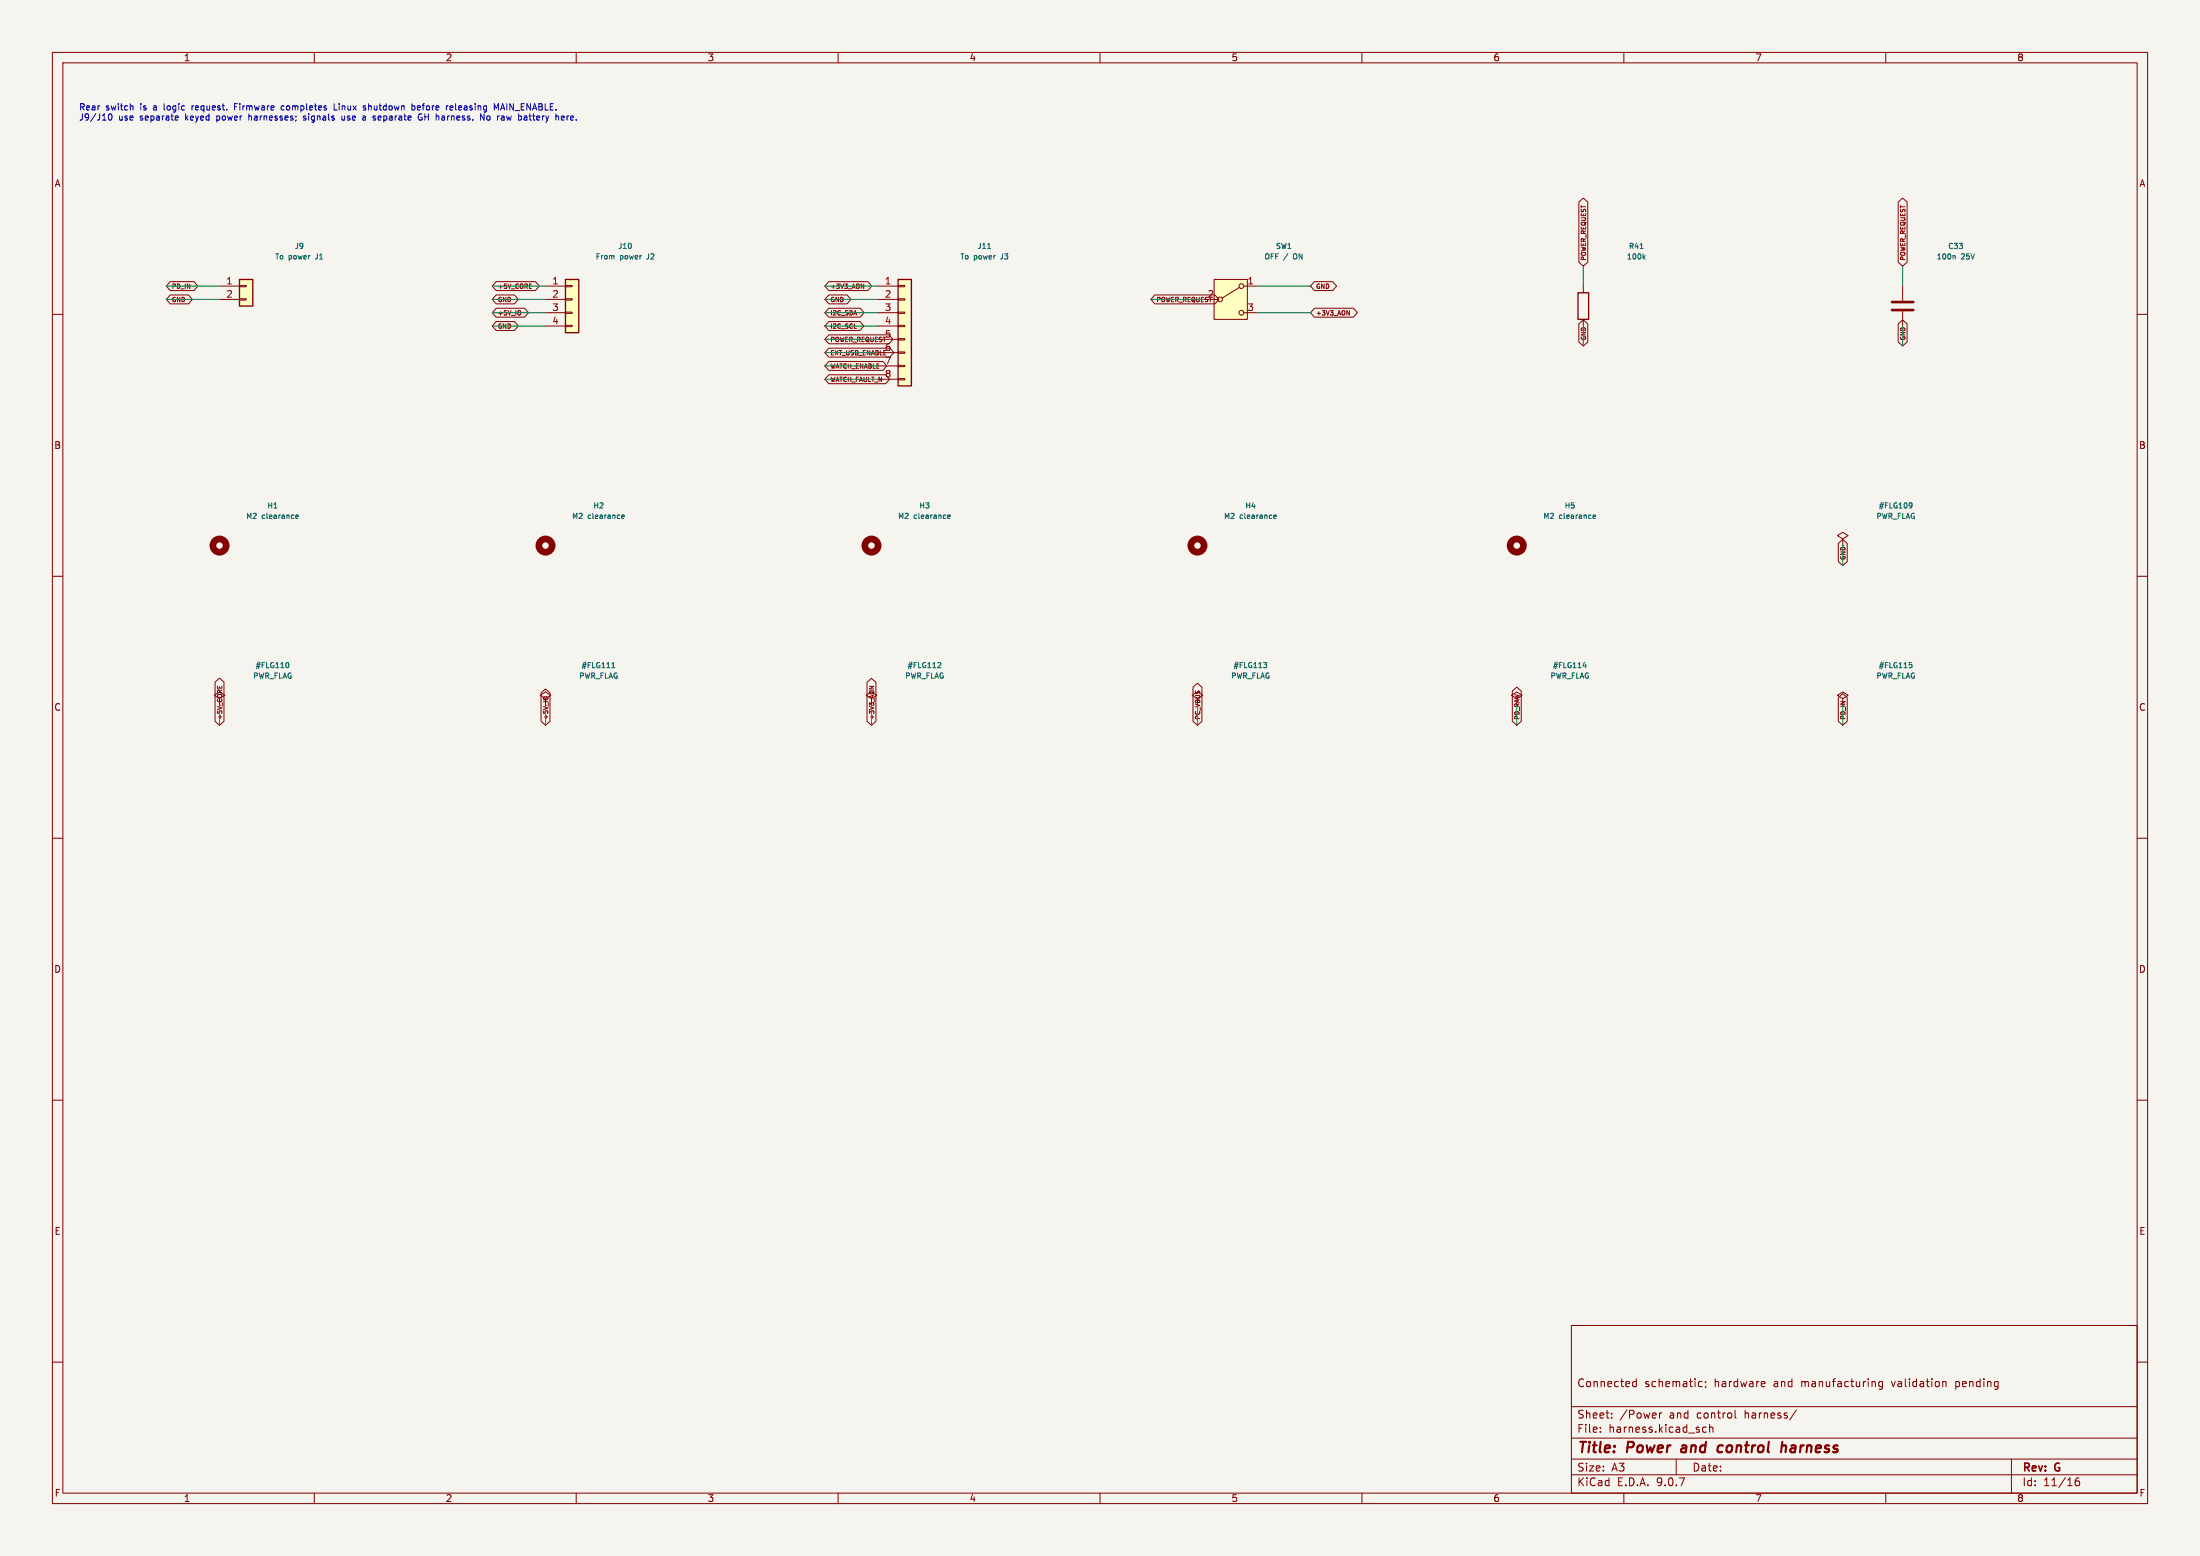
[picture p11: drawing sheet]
<svg xmlns="http://www.w3.org/2000/svg" width="420mm" height="297mm" viewBox="0 0 420 297" stroke-linecap="round" stroke-linejoin="round" font-family="sans-serif">
<path d="M0 0h420v297h-420z" fill="#f5f4ef" stroke="#f5f4ef" stroke-width=".19"/>
<g fill="none" stroke="#840000" stroke-width=".19">
<path d="M10 10h400v277h-400zM12 12h396v273h-396zM60 10v2M110 10v2M160 10v2M210 10v2M260 10v2M310 10v2M360 10v2M10 60h2M408 60h2M10 110h2"/>
<path d="M408 110h2M289.6 133.4l1-.7-1-.6-1.1 .6 1.1 .7v1.2M10 160h2M408 160h2M10 210h2M408 210h2M300 253h108v32h-108zM10 260h2M300 278.5h108M300 274.5h108M300 268.5h108M305.5 273.2v.2"/>
<path d="M305.5 272.5v.1M307.7 270.5v.2M307.7 269.8v.1M311.7 264.4l.2 .3 .5-.1M312.4 263.2v1.5M312.4 263.8l-.5-.1-.2 .3M316.8 269.7v1M317.2 269.7l-.3 .1-.1 .2M320 278.5v3M324.4 264.6h.5M324.4 263.8h.5M325.6 263.8v.1"/>
<path d="M325.7 264.6l-.2 .3M325.7 272.5l-.4-.1-.3 .3 .2 .6h.5M326.4 272.5l.2-.1 .3 .1 .1 .9M326.4 271.9v1.5M331.2 269.2v1.3l.2 .2M336.4 263.7l.5 .1v.2l-.7 .2M336.9 264.6l-.5 .1M342.9 269.1l-1.2 1.9M357.9 263.8l.1 .9M359.4 263.8l-.5-.1-.2 .3 .1 .6h.6M359.4 263.7v1.2l-.3 .3-.4-.1M370.9 263.8h.5l.1 .9"/>
<path d="M384 278.5v6.5M408 260h2M60 285v2M110 285v2M160 285v2M210 285v2M260 285v2M300 281.5h108M310 285v2M360 285v2M396.9 282.1a.59 .59 0 0 0-.7 .6v.6l.1 .2 .4 .1 .2-.2 .1-.5-.1-.2h-.5l-.2 .2"/>
</g>
<path d="M321 276.5l-.1 .4 .2 .3M327.9 277l.3 .2 .6-.1M328.9 276a.66 .66 0 0 0-1 .3M340.1 276.1a.49 .49 0 0 1 .9 .1l-.1 1M340.3 275.2l-.3 2" fill="none" stroke="#840000" stroke-width=".4"/>
<circle cx="289.6" cy="104.1" r="1.27" fill="none" stroke="#840000" stroke-width="1.3"/>
<path d="M304.1 98.6l.5-.1v-.1l-.3-.1-.2 .2 .1 .4h.4M302.2 127.1h.6M302.7 126.8v.7" fill="none" stroke="#006464" stroke-width=".19"/>
<path d="M231.8 53.3h6.3v7.7h-6.3z" fill="#ffffc2"/>
<g fill="none" stroke="#840000" stroke-width=".19">
<path d="M229.9 57.2h2.5M231.8 53.3h6.3v7.7h-6.3zM236.6 54.9l-3.3 2M237.5 54.6h2.5M237.5 59.7h2.5M104.1 133.4l1.1-.7-1.1-.6-1 .6 1 .7v1.2"/>
<circle cx="232.9" cy="57.2" r=".46"/>
<circle cx="237" cy="54.6" r=".46"/>
<circle cx="237" cy="59.7" r=".46"/>
</g>
<circle cx="104.1" cy="104.1" r="1.27" fill="none" stroke="#840000" stroke-width="1.3"/>
<path d="M118.7 98.6l.5-.1-.1-.1-.3-.1-.1 .2 .1 .4h.3M116.8 127.5h.6M116.9 126.7l.2-.2v1" fill="none" stroke="#006464" stroke-width=".19"/>
<path d="M107.9 53.3h2.6v10.2h-2.6z" fill="#ffffc2"/>
<path d="M107.9 53.3h2.6v10.2h-2.6zM301.2 55.9h2.1v5.1h-2.1z" fill="none" stroke="#840000" stroke-width=".25"/>
<path d="M104.1 54.6h3.8M104.1 57.2h3.8M104.1 59.7h3.8M107.9 54.5h1.3v.2h-1.3zM107.9 57h1.3v.3h-1.3zM107.9 59.6h1.3v.2h-1.3zM302.3 54.6v1.3M104.1 62.2h3.8M107.9 62.1h1.3v.3h-1.3zM302.3 61v1.2M228.6 133.4l1-.7-1-.6-1 .6 1 .7v1.2" fill="none" stroke="#840000" stroke-width=".19"/>
<path d="M313.1 47.4h.6M313.8 49.1l.3 .3M314.1 48.8l-.4 .4M243.2 98.6l.4-.1v-.1l-.3-.1-.1 .2v.4h.4M241.2 126.5h.6l-.3 .3 .3 .1v.4l-.2 .2h-.2" fill="none" stroke="#006464" stroke-width=".19"/>
<circle cx="228.6" cy="104.1" r="1.27" fill="none" stroke="#840000" stroke-width="1.3"/>
<path d="M45.7 53.3h2.6v5.1h-2.6z" fill="#ffffc2"/>
<path d="M45.7 53.3h2.6v5.1h-2.6z" fill="none" stroke="#840000" stroke-width=".25"/>
<path d="M41.9 54.6h3.8M41.9 57.2h3.8M45.7 54.5h1.3v.2h-1.3zM45.7 57h1.3v.3h-1.3zM41.9 133.4l1-.7-1-.6-1 .6 1 .7v1.2M166.4 133.4l1-.7-1-.6-1 .6 1 .7v1.2M351.8 133.4l1-.7-1-.6-1 .6 1 .7v1.2" fill="none" stroke="#840000" stroke-width=".19"/>
<path d="M56.5 98.6l.5-.1-.1-.1-.3-.1-.1 .2v.4h.4M180.9 98.6l.5-.1v-.1l-.3-.1-.2 .2 .1 .4h.4M54.9 126.5a.63 .63 0 0 1 0 1M179.2 126.5h.3l.1 .2-.6 .8h.6M364.5 126.5h.5M364.6 126.8h.2l.2 .2-.1 .4-.3 .1" fill="none" stroke="#006464" stroke-width=".19"/>
<g fill="none" stroke="#840000" stroke-width="1.3">
<circle cx="41.9" cy="104.1" r="1.27"/>
<circle cx="166.4" cy="104.1" r="1.27"/>
</g>
<path d="M171.4 53.3h2.6v20.4h-2.6z" fill="#ffffc2"/>
<path d="M171.4 53.3h2.6v20.4h-2.6z" fill="none" stroke="#840000" stroke-width=".25"/>
<g fill="none" stroke="#840000" stroke-width=".19">
<path d="M301.4 38.6l.9-.8 .8 .8v11.5l-.8 .7-.9-.7zM362.4 38.6l.8-.8 .9 .8v11.5l-.9 .7-.8-.7zM32.5 56.3h3.5l.7 .9-.7 .8h-3.5l-.8-.8zM32.5 53.8h4.5l.8 .8-.8 .9h-4.5l-.8-.9zM94.7 56.3h3.5l.8 .9-.8 .8h-3.5l-.7-.8zM94.7 53.8h7.5l.8 .8-.8 .9h-7.5l-.7-.9zM94.7 58.8h5.5l.7 .9-.7 .8h-5.5l-.7-.8zM99.3 59.3l.1 .3-.1 .5M101.1 55.1h.4M101.1 54.2h.4M158.2 58.8h6l.8 .9-.8 .8h-6l-.7-.8zM158.2 53.8h7.5l.7 .8-.7 .9h-7.5l-.7-.9z"/>
<path d="M158.2 56.3h3.5l.8 .9-.8 .8h-3.5l-.7-.8zM164.4 54.2l.5 .9v-.9M167.6 54.6h3.8M167.6 57.2h3.8M167.6 59.7h3.8M171.4 54.5h1.3v.2h-1.3zM171.4 57h1.3v.3h-1.3zM171.4 59.6h1.3v.2h-1.3zM220.5 56.3h11.5l.7 .9-.7 .8h-11.5l-.8-.8zM250.9 53.8h3.5l.8 .8-.8 .9h-3.5l-.7-.9zM250.9 58.8h7.5l.7 .9-.7 .8h-7.5l-.7-.8zM257.1 59.3l.5 .8v-.8"/>
<path d="M363.2 54.6v2.8M363.2 59.4v2.8M94.7 61.4h3.5l.8 .8-.8 .9h-3.5l-.7-.9zM158.2 66.5h11.7l.7 .8-.7 .9h-11.7l-.7-.9zM158.2 69h10.3l.8 .9-.8 .8h-10.3l-.7-.8zM158.2 63.9h11.5l.8 .9-.8 .8h-11.5l-.7-.8zM158.2 71.5h10.9l.7 .9-.7 .8h-10.9l-.7-.8zM158.2 61.4h6l.7 .8-.7 .9h-6l-.7-.9zM167.6 62.2h3.8M167.6 64.8h3.8M167.6 67.3h3.8M167.6 69.9h3.8"/>
<path d="M167.6 72.4h3.8M171.4 62.1h1.3v.3h-1.3zM171.4 64.6h1.3v.3h-1.3zM171.4 67.2h1.3v.2h-1.3zM171.4 69.7h1.3v.3h-1.3zM171.4 72.3h1.3v.2h-1.3zM301.4 61.8l.9-.7 .8 .7v3.5l-.8 .7-.9-.7zM362.4 61.8l.8-.7 .9 .7v3.5l-.9 .7-.8-.7zM350.9 103.7l.9-.7 .8 .7v3.5l-.8 .8-.9-.8zM351.8 102.9l1-.7-1-.6-1 .6 1 .7v1.2M41.1 130.2l.8-.7 .9 .7v7.5l-.9 .7-.8-.7zM41.5 130.9v.4"/>
<path d="M42.4 130.9v.4M103.3 132.3l.8-.8 .9 .8v5.4l-.9 .7-.8-.7zM103.8 133.1l.2-.1 .5 .1M165.5 130.2l.9-.7 .8 .7v7.5l-.8 .7-.9-.7zM166 131h.8l-.8 .5M227.7 131.2l.9-.8 .9 .8v6.5l-.9 .7-.9-.7zM288.7 131.9l.9-.7 .8 .7v5.8l-.8 .7-.9-.7zM350.9 133.2l.9-.8 .8 .8v4.5l-.8 .7-.9-.7z"/>
</g>
<path d="M188.5 47.4h.6M373 48.8l.3 .1v.5M364.6 96l.4 .2v.5l-.3 .3M365 96.4l-.4 .2" fill="none" stroke="#006464" stroke-width=".19"/>
<path d="M361.2 57.7h4.1M361.2 59.2h4.1" fill="none" stroke="#840000" stroke-width=".51"/>
<g fill="none" stroke="#009600" stroke-width=".19">
<path d="M31.7 54.6h10.2M31.7 57.2h10.2M94 54.6h10.1M94 59.7h10.1M94 57.2h10.1M157.5 54.6h10.1M157.5 59.7h10.1M157.5 57.2h10.1M219.7 57.2h10.2M240 54.6h10.2M240 59.7h10.2M302.3 50.8v3.8"/>
<path d="M363.2 50.8v3.8M94 62.2h10.1M157.5 67.3h10.1M157.5 62.2h10.1M157.5 69.9h10.1M157.5 72.4h10.1M157.5 64.8h10.1M302.3 62.2v3.8M363.2 62.2v3.8M351.8 104.1v3.9M41.9 134.6v3.8M104.1 134.6v3.8"/>
<path d="M166.4 134.6v3.8M228.6 134.6v3.8M289.6 134.6v3.8M351.8 134.6v3.8"/>
</g>
<g fill="none" stroke="#0000c2" stroke-width=".19">
<path d="M31.3 19.8l.1 1.1M45.3 19.8h-.5v1.2M63.8 19.8v1.2h.6M70.4 19.8v1.2M78.6 19.8v1.2M94.4 19.8l.4 .9 .4-.9v1.2M20.8 22l-.1 .5 .3 .4 .3-.2v-.7M25.2 20.2l.2 .2v.6M34 22.9h-.2M34 22.3v.1l-.6 .1M36.6 20.2v.8M37 20.2l-.4 .2"/>
<path d="M44.8 20.4h.4M47.5 21.7v1.2M47.8 22.1l-.3 .1M54.2 20.3l-.3-.1-.2 .2 .1 .5h.4M57.9 22.9h.5M57.9 22.3l.1 .2 .4 .1M65.3 22.1v.8l.5-.1M65.8 22.1v.8M69.6 22.1l.2 .2v.6M69.7 20.6l.1 .2-.1 .2M69.7 20.2l.1 .1M69.8 22.9h-.4"/>
<path d="M69.8 22.4l-.4 .1M70.5 20.2l-.1 .1M72.4 22.1l-.2 .2v.5l.2 .1M72.8 22.4l-.6 .1M78.6 20.3l.4-.1 .2 .2-.1 .5h-.5M79.8 22.4l.2 .4 .2 .1 .4-.1v-.4h-.2M80 21.9l-.2 .3M80.1 20.2l-.4 .2v.5l.4 .1M80.2 20.5l-.5 .1M81.1 21.7v1.2M81.1 22.3h.7M85.9 20.6l.6-.1-.1-.2-.3-.1-.2 .2 .1 .5h.4"/>
<path d="M91.7 21.7l.7 1.2v-1.2M93 22.2v.6l.2 .1 .3-.1M95.6 21l.4-1.2 .4 1.2M95.7 20.7h.5M96.7 22.1l.2 .8 .3-.5M99 21.7v1.2M107.2 22.9h.5M107.7 22.2v.2l-.5 .1M108.2 22.1v.8M108.4 22.2l-.2 .2"/>
</g>
<g font-size="2.8" fill="#840000">
<text x="301" y="277.9">Title:</text>
<text x="310.6" y="277.9">Power</text>
<text x="321.8" y="277.9">and</text>
<text x="329.6" y="277.9">control</text>
<text x="342.5" y="277.9">harness</text>
</g>
<g font-size="2.1" fill="#840000">
<text x="301" y="265">Connected</text>
<text x="313.9" y="265">schematic;</text>
<text x="327.3" y="265">hardware</text>
<text x="338.7" y="265">and</text>
<text x="344.1" y="265">manufacturing</text>
<text x="361.6" y="265">validation</text>
<text x="373.9" y="265">pending</text>
<text x="301" y="273.7">File:</text>
<text x="301" y="271">Sheet:</text>
<text x="307.1" y="273.7">harness.kicad_sch</text>
<text x="309.2" y="271">/Power</text>
<text x="318.7" y="271">and</text>
<text x="324.1" y="271">control</text>
<text x="333.3" y="271">harness/</text>
<text x="301" y="281.1">Size:</text>
<text x="307.6" y="281.1">A3</text>
<text x="323" y="281.1">Date:</text>
<text x="386" y="281.3">Rev:</text>
<text x="392.4" y="281.3">G</text>
<text x="301" y="283.9">KiCad</text>
<text x="308.7" y="283.9">E.D.A.</text>
<text x="316.3" y="283.9">9.0.7</text>
<text x="386" y="283.9">Id:</text>
<text x="390.1" y="283.9">11/16</text>
</g>
<g font-size="1.8" fill="#840000">
<text x="35" y="11.9">1</text>
<text x="85" y="11.9">2</text>
<text x="135" y="11.9">3</text>
<text x="185" y="11.9">4</text>
<text x="235" y="11.9">5</text>
<text x="285" y="11.9">6</text>
<text x="335" y="11.9">7</text>
<text x="385" y="11.9">8</text>
<text x="10.3" y="35.9">A</text>
<text x="408.3" y="35.9">A</text>
<text x="230.4" y="56.9">2</text>
<text x="168.8" y="64.5">5</text>
<text x="168.8" y="67.1">6</text>
<text x="10.3" y="85.9">B</text>
<text x="408.2" y="85.9">B</text>
<text x="10.3" y="135.9">C</text>
<text x="408.2" y="135.9">C</text>
<text x="10.3" y="185.9">D</text>
<text x="408.2" y="185.9">D</text>
<text x="10.3" y="235.9">E</text>
<text x="408.3" y="235.9">E</text>
<text x="10.3" y="285.9">F</text>
<text x="35" y="286.9">1</text>
<text x="85" y="286.9">2</text>
<text x="135" y="286.9">3</text>
<text x="185" y="286.9">4</text>
<text x="235" y="286.9">5</text>
<text x="285" y="286.9">6</text>
<text x="335" y="286.9">7</text>
<text x="385" y="286.9">8</text>
<text x="408.3" y="285.9">F</text>
</g>
<g font-size="1.8" fill="#a90000">
<text x="43.1" y="54.4">1</text>
<text x="43.1" y="56.9">2</text>
<text x="105.3" y="54.4">1</text>
<text x="105.3" y="56.9">2</text>
<text x="105.3" y="59.4">3</text>
<text x="168.8" y="54.4">1</text>
<text x="168.8" y="56.9">2</text>
<text x="168.8" y="59.4">3</text>
<text x="238.1" y="54.4">1</text>
<text x="238.1" y="59.4">3</text>
<text x="105.3" y="62">4</text>
<text x="168.8" y="62">4</text>
<text x="168.8" y="69.6">7</text>
<text x="168.8" y="72.1">8</text>
</g>
<g font-size="1.7" fill="#0000c2">
<text x="15" y="21.4">Rear</text>
<text x="15" y="23.3">J9/J10</text>
<text x="20.2" y="21.4">switch</text>
<text x="22.6" y="23.3">use</text>
<text x="26.9" y="23.3">separate</text>
<text x="26.9" y="21.4">is</text>
<text x="29.6" y="21.4">a</text>
<text x="31.8" y="21.4">logic</text>
<text x="35.7" y="23.3">keyed</text>
<text x="37.3" y="21.4">request.</text>
<text x="41.9" y="23.3">power</text>
<text x="45.7" y="21.4">Firmware</text>
<text x="48.2" y="23.3">harnesses;</text>
<text x="54.9" y="21.4">completes</text>
<text x="58.9" y="23.3">signals</text>
<text x="65.1" y="21.4">Linux</text>
<text x="66.4" y="23.3">use</text>
<text x="70.6" y="23.3">a</text>
<text x="71" y="21.4">shutdown</text>
<text x="72.8" y="23.3">separate</text>
<text x="80.4" y="21.4">before</text>
<text x="81.7" y="23.3">GH harness.</text>
<text x="87.2" y="21.4">releasing</text>
<text x="93.9" y="23.3">No</text>
<text x="96.6" y="21.4">MAIN_ENABLE.</text>
<text x="97.4" y="23.3">raw</text>
<text x="101.6" y="23.3">battery</text>
<text x="109" y="23.3">here.</text>
</g>
<g font-size="1.4" fill="#006464">
<text x="56.2" y="47.7">J9</text>
<text x="117.9" y="47.7">J10</text>
<text x="186.5" y="47.7">J11</text>
<text x="243.5" y="47.7">SW1</text>
<text x="310.8" y="47.7">R41</text>
<text x="371.8" y="47.7">C33</text>
<text x="52.4" y="49.7">To</text>
<text x="55.1" y="49.7">power</text>
<text x="60.4" y="49.7">J1</text>
<text x="113.6" y="49.7">From</text>
<text x="118.3" y="49.7">power</text>
<text x="123.7" y="49.7">J2</text>
<text x="183.2" y="49.7">To</text>
<text x="185.9" y="49.7">power</text>
<text x="191.3" y="49.7">J3</text>
<text x="241.3" y="49.7">OFF</text>
<text x="245" y="49.7">/</text>
<text x="247.1" y="49.7">ON</text>
<text x="310.5" y="49.7">100k</text>
<text x="369.6" y="49.7">100n</text>
<text x="374.4" y="49.7">25V</text>
<text x="46.9" y="99.2">M2</text>
<text x="50" y="99.2">clearance</text>
<text x="50.9" y="97.2">H1</text>
<text x="109.1" y="99.2">M2</text>
<text x="112.2" y="99.2">clearance</text>
<text x="113.2" y="97.2">H2</text>
<text x="171.3" y="99.2">M2</text>
<text x="174.4" y="99.2">clearance</text>
<text x="175.4" y="97.2">H3</text>
<text x="233.6" y="99.2">M2</text>
<text x="236.7" y="99.2">clearance</text>
<text x="237.6" y="97.2">H4</text>
<text x="294.5" y="99.2">M2</text>
<text x="297.6" y="99.2">clearance</text>
<text x="298.6" y="97.2">H5</text>
<text x="358.1" y="99.2">PWR_FLAG</text>
<text x="358.6" y="97.2">#FLG109</text>
<text x="48.2" y="129.7">PWR_FLAG</text>
<text x="48.7" y="127.7">#FLG110</text>
<text x="110.5" y="129.7">PWR_FLAG</text>
<text x="110.9" y="127.7">#FLG111</text>
<text x="172.7" y="129.7">PWR_FLAG</text>
<text x="173.1" y="127.7">#FLG112</text>
<text x="234.9" y="129.7">PWR_FLAG</text>
<text x="235.4" y="127.7">#FLG113</text>
<text x="295.9" y="129.7">PWR_FLAG</text>
<text x="296.3" y="127.7">#FLG114</text>
<text x="358.1" y="129.7">PWR_FLAG</text>
<text x="358.6" y="127.7">#FLG115</text>
</g>
<g font-size="1.2" fill="#840000">
<text x="303" y="49.8" transform="rotate(-90 303 49.8)">POWER_REQUEST</text>
<text x="363.9" y="49.8" transform="rotate(-90 363.9 49.8)">POWER_REQUEST</text>
<text x="32.7" y="57.9">GND</text>
<text x="32.7" y="55.3">PD_IN</text>
<text x="94.9" y="57.9">GND</text>
<text x="94.9" y="55.3">+5V_CORE</text>
<text x="158.4" y="55.3">+3V3_AON</text>
<text x="158.4" y="57.9">GND</text>
<text x="220.7" y="57.9">POWER_REQUEST</text>
<text x="251.1" y="55.3">GND</text>
<text x="94.9" y="60.4">+5V_IO</text>
<text x="94.9" y="62.9">GND</text>
<text x="158.4" y="65.5">POWER_REQUEST</text>
<text x="158.4" y="60.4">I2C_SDA</text>
<text x="158.4" y="62.9">I2C_SCL</text>
<text x="251.1" y="60.4">+3V3_AON</text>
<text x="303" y="65.1" transform="rotate(-90 303 65.1)">GND</text>
<text x="363.9" y="65.1" transform="rotate(-90 363.9 65.1)">GND</text>
<text x="158.4" y="68">EXT_USB_ENABLE</text>
<text x="158.4" y="70.6">WATCH_ENABLE</text>
<text x="158.4" y="73.1">WATCH_FAULT_N</text>
<text x="352.5" y="107" transform="rotate(-90 352.5 107)">GND</text>
<text x="42.6" y="137.5" transform="rotate(-90 42.6 137.5)">+5V_CORE</text>
<text x="104.9" y="137.5" transform="rotate(-90 104.9 137.5)">+5V_IO</text>
<text x="167.1" y="137.5" transform="rotate(-90 167.1 137.5)">+3V3_AON</text>
<text x="229.3" y="137.5" transform="rotate(-90 229.3 137.5)">PC_VBUS</text>
<text x="290.3" y="137.5" transform="rotate(-90 290.3 137.5)">PD_RAW</text>
<text x="352.5" y="137.5" transform="rotate(-90 352.5 137.5)">PD_IN</text>
</g>
</svg>
